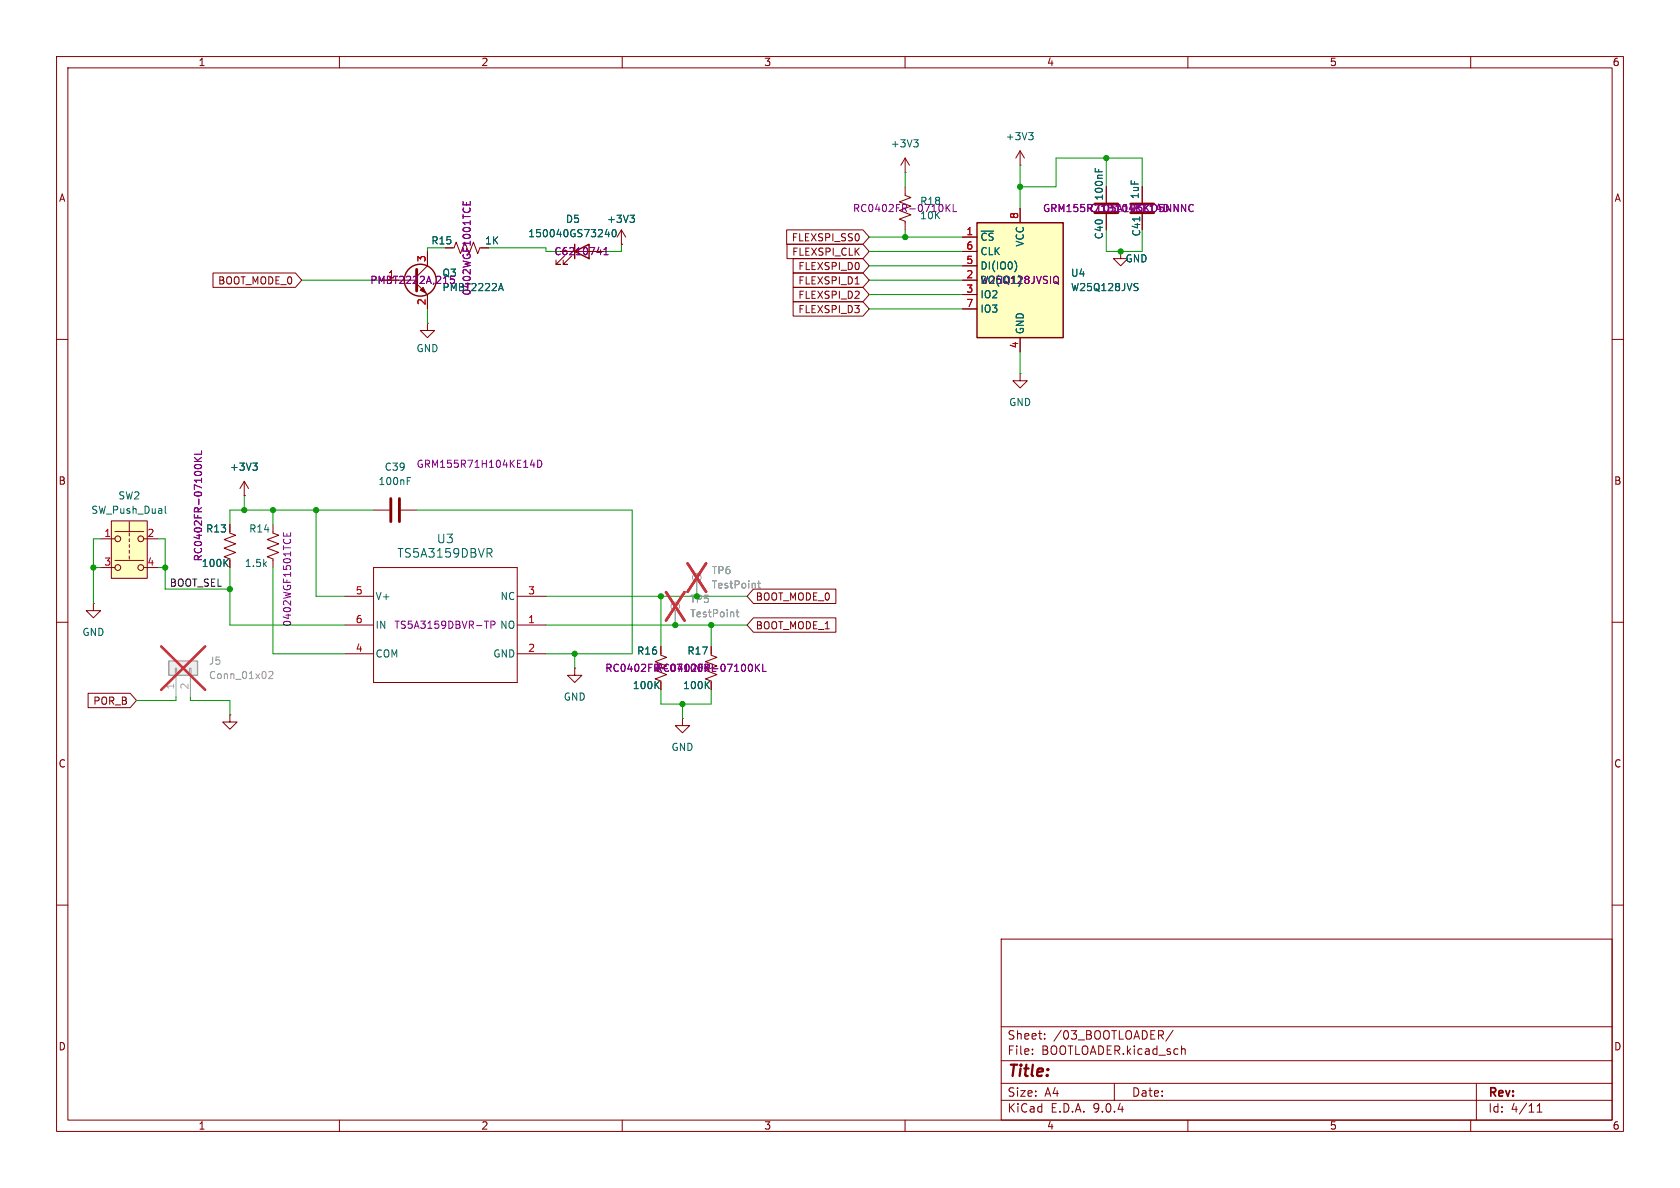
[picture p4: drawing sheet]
<svg xmlns="http://www.w3.org/2000/svg" width="297mm" height="210mm" viewBox="0 0 297 210" stroke-linecap="round" stroke-linejoin="round" font-family="sans-serif">
<g fill="none" stroke="#840000" stroke-width=".18">
<path d="M10 10h277v190h-277zM12 12h273v186h-273zM60 10v2M110 10v2M160 10v2M210 10v2M260 10v2M160 30.5h.1M160 33v1.5l1 .4-2 .8 1 .4M160 37.6l1 .4-2 .7 1 .4v1.5M160 27.9l-.7 1.3M160 27.9l.8 1.3"/>
<path d="M160 27.9v2.6M198.1 44.5v1.2h1.3l-1.3 1.3-1.3-1.3h1.3M198.1 44.5h.1M10 60h2M285 60h2M66 90.2h2.8M70.9 90.2h2.8M10 110h2M285 110h2M40.6 126.4v1.2h1.3l-1.3 1.3-1.2-1.3h1.2M40.6 126.4h.1M120.6 127v1.3h1.3l-1.3 1.2-1.2-1.2h1.2"/>
<path d="M120.6 127h.1M10 160h2M177 166h108v32h-108zM285 160h2M60 198v2M110 198v2M160 198v2M177 194.5h108M177 191.5h108M177 187.5h108M177 181.5h108M182.5 186.3v.1"/>
<path d="M182.5 185.5v.1M184.7 183.6v.1M184.7 182.8v.1M197 191.5v3M207.4 182.1l-1.3 2M209 185.5h.5v.9M210 198v2M260 198v2M261 191.5v6.5M271.7 196.6h.9M271.7 195.5l.5-.4v1.5"/>
</g>
<path d="M69.1 88.1v4.1M70.6 88.1v4.1" fill="none" stroke="#840000" stroke-width=".51"/>
<path d="M161.5 24.7h.8l-.4 .5M162.1 25.2l.2 .2v.3l-.2 .3M72 85h.4M72 84.4h.6" fill="none" stroke="#006464" stroke-width=".18"/>
<path d="M167.2 36.1v1.3M167.4 36.7l.6 .7M168 36.1l-.8 .8M168.5 36.1v1.3h.6M93.8 82.2h.8M94.4 81.8v.8M95.1 81.4a.64 .64 0 0 1 .7 .6 .64 .64 0 0 1-.7 .6z" fill="none" stroke="#840084" stroke-width=".18"/>
<path d="M19.7 92.1h6.3v10.1h-6.3z" fill="#ffffc2"/>
<g fill="none" stroke="#840000" stroke-width=".18">
<path d="M17.8 95.3h2.5M19.7 92.1h6.3v10.1h-6.3zM20.3 94h5.1M20.3 99.1h5.1M22.9 92.2v1.8M22.9 94.2v.5M22.9 95.3v.5M22.9 96.3v.5M22.9 97.3v.5M22.9 98.3v.5M25.4 95.3h2.5M16.5 106.7v1.3h1.3l-1.3 1.2-1.3-1.2h1.3"/>
<path d="M16.5 106.7h.1M17.8 100.3h2.5M25.4 100.3h2.5"/>
<circle cx="20.8" cy="95.3" r=".51"/>
<circle cx="24.9" cy="95.3" r=".51"/>
<circle cx="20.8" cy="100.3" r=".51"/>
<circle cx="24.9" cy="100.3" r=".51"/>
</g>
<path d="M29.2 89.5v1.1l.2 .1" fill="none" stroke="#006464" stroke-width=".18"/>
<path d="M172.7 39.4h15.3v20.3h-15.3z" fill="#ffffc2"/>
<g fill="none" stroke="#840000" stroke-width=".25">
<path d="M172.7 39.4h15.3v20.3h-15.3zM101.6 44.5l2.5-1.3v2.5zM101.6 43.2v2.5"/>
<circle cx="74.3" cy="49.5" r="2.82"/>
</g>
<g fill="none" stroke="#840000" stroke-width=".18">
<path d="M180.3 29.2h.1M180.3 26.7v2.5M180.3 36.8v2.6M180.3 26.7l-.7 1.2M180.3 26.7l.8 1.2M195.6 37.8v2.8M201.9 33v2.8M201.9 37.8v2.8M70.5 49.5h3.2M73.7 50.2l1.9 1.9v2.5M75.6 57.2v1.2h1.2l-1.2 1.3-1.3-1.3h1.3M75.6 57.2h.1"/>
<path d="M75.6 44.5v2.5l-1.9 1.9M78.7 43.8h1.6l.3-1 .8 2 .4-1M83.3 43.8l.4-1 .8 2 .3-1h1.6M99.8 45.2l-1.5 1.5h.8h-.8v-.7M101.1 45.2l-1.5 1.5h.7h-.7v-.7M104.1 44.5h2.6M109.9 43.2h.1M109.9 40.6l-.8 1.3M109.9 40.6l.7 1.3M109.9 40.6v2.6M170.2 41.9h2.5M170.2 44.5h2.5"/>
<path d="M170.2 47h2.5M170.2 49.5h2.5M170.2 52.1h2.5M170.2 54.6h2.5M180.3 59.7v2.5M180.3 66v1.3h1.3l-1.3 1.3-1.2-1.3h1.2M180.3 66h.1M40.6 92.7v1.5l1.1 .4-2.1 .8 2.1 .7-2.1 .8 2.1 .8-2.1 .7 1 .4v1.5M43.2 87.6h.1M43.2 85.1l-.8 1.3M43.2 85.1l.7 1.3M43.2 85.1v2.5"/>
<path d="M61 105.4h5M61 110.5h5M61 115.6h5M66 100.3h25.4v20.4h-25.4zM91.4 105.4h5.1M91.4 110.5h5.1M91.4 115.6h5.1M101.6 118.1v1.3h1.3l-1.3 1.3-1.3-1.3h1.3M101.6 118.1h.1M116.8 114.3v1.5l1.1 .4-2.1 .8 1 .3M116.8 118.9l1.1 .4-2.1 .7 1 .4v1.5M125.7 114.3v1.5l1 .4-2 .8 1 .3"/>
<path d="M125.7 118.9l1 .4-2 .7 1 .4v1.5"/>
</g>
<g fill="none" stroke="#006464" stroke-width=".18">
<path d="M111.4 38h.8l-.5 .5M111.9 38.5l.3 .3v.3l-.3 .2M181.9 23.4h.7l-.4 .5M182.4 23.9l.2 .3v.3l-.2 .2M193.6 29.8v.6M194.2 29.9v.5M201.5 38.4v.7M88.3 51h.6M88.6 50.1l.4 1.3M107.3 40.5l-.3 .9h.8M107.6 41v.9M108.3 40.7l.2-.1a.68 .68 0 0 1 .4 .6 .68 .68 0 0 1-.4 .7l-.2-.2-.1-.3z"/>
<path d="M179.4 46.2a1.49 1.49 0 0 1 0 1.8M200.7 50.1l.5 .1M201 50.8l.2 .2-.2 .4M39.8 99.4l.5 .7M40.3 98.9l-.7 .7M44.7 81.9h.8l-.4 .4M45.2 82.3l.3 .3v.3l-.3 .2M86.5 97.8l.5 .7M86.7 97l.3 .3-.1 .3-.2 .2M116 121l.5 .7M116.5 120.5l-.7 .7M124.9 121l.5 .7"/>
<path d="M125.4 120.5l-.7 .7"/>
</g>
<g fill="none" stroke="#840084" stroke-width=".18">
<path d="M81.9 35.6v.6h1.2v-.6M82.5 35.8v.4M210.9 36.3a.6 .6 0 0 0-.8 .4 .6 .6 0 0 0 .6 .7l.2-.1M80.3 49.6v.3M105.6 44.6h.7M106.8 45h.7M106.8 44.1l.3-.3v1.2M186.8 49.9l.4 .3M186.8 48.8l.1 .1a.81 .81 0 0 1-.1 1.2M35.6 79.7v.6h-1.2M34.4 81.6h1.2M34.4 80.9l.7 .7"/>
<path d="M34.5 82.2l.3-.1 .7 .1M35.6 80.9l-.7 .5M85.6 109.8h.8M86.8 110.5l.6-.1 .1-.2-.1-.3-.6-.1v1.3M132.9 117.5l.1 .4-.1 .7M133.6 117.4v1.3M133.7 118l.6 .7M134.3 117.4l-.7 .7M134.8 117.4v1.3h.6"/>
</g>
<path d="M193.5 36.1h4.1M193.5 37.6h4.1M199.9 36.1h4.1M199.9 37.6h4.1M73.7 47.6v3.8" fill="none" stroke="#840000" stroke-width=".51"/>
<path d="M74.3 51.3l.5-.5 .5 1z" fill="#840000" stroke="#840000" stroke-width=".18"/>
<g fill="none" stroke="#a1a1a1" stroke-width=".18">
<path d="M119.4 108v2.5M123.2 102.9v2.5"/>
<circle cx="119.4" cy="107.2" r=".76"/>
<circle cx="123.2" cy="102.1" r=".76"/>
</g>
<path d="M130.1 108.2h.5M130.3 107.8v1.1l.3 .1M133.9 103.1h.5M134.1 102.7v1.1l.3 .2" fill="none" stroke="#989898" stroke-width=".18"/>
<path d="M121.6 99.6l3.2 5M124.8 99.6l-3.2 5M117.7 104.7l3.3 5M121 104.7l-3.3 5" fill="none" stroke="#e12e31" stroke-width=".46"/>
<path d="M29.8 116.8h5.1v2.6h-5.1z" fill="#f0f0f0"/>
<path d="M29.8 116.8h5.1v2.6h-5.1z" fill="none" stroke="#a1a1a1" stroke-width=".25"/>
<path d="M31 118.1h.2v1.3h-.2zM31.1 119.4v3.8M33.5 118.1h.3v1.3h-.3zM33.7 119.4v3.8M119.4 108v2.5M123.2 102.9v2.5" fill="none" stroke="#a1a1a1" stroke-width=".18"/>
<path d="M47.5 118.8l.5-.1 .2 .4-.7 .9h.7M130.1 108.2h.5M130.3 107.8v1.1l.3 .1M133.9 103.1h.5M134.1 102.7v1.1l.3 .2" fill="none" stroke="#989898" stroke-width=".18"/>
<path d="M121.6 99.6l3.2 5M124.8 99.6l-3.2 5M28.5 114.3l7.8 7.6M36.3 114.3l-7.8 7.6M117.7 104.7l3.3 5M121 104.7l-3.3 5" fill="none" stroke="#e12e31" stroke-width=".46"/>
<g fill="none" stroke="#840000" stroke-width=".18">
<path d="M180.3 36.8v2.6M195.6 37.8v2.8M201.9 33v2.8M201.9 37.8v2.8M37.7 48.3h14.5l1.1 1.2-1.1 1.3h-14.5zM75.6 44.5v2.5M75.6 52.1v2.5M78.7 43.8h1.3M85.1 43.8h1.3M104.1 44.5h2.6M109.9 43.2h.1M139.1 40.6h13.5l1.1 1.3-1.1 1.3h-13.5z"/>
<path d="M139.1 43.2h13.5l1.1 1.3-1.1 1.2h-13.5zM140.2 48.3h12.4l1.1 1.2-1.1 1.3h-12.4zM140.2 50.8h12.4l1.1 1.3-1.1 1.2h-12.4zM140.2 53.3h12.4l1.1 1.3-1.1 1.3h-12.4zM140.2 45.7h12.4l1.1 1.3-1.1 1.3h-12.4zM151.2 50.2h.7M170.2 44.5h2.5M170.2 41.9h2.5M170.2 47h2.5M170.2 49.5h2.5M170.2 52.1h2.5M170.2 54.6h2.5"/>
<path d="M180.3 59.7v2.5M198.1 44.5h.1M40.6 92.7v1.3M40.6 99.1v1.2M43.2 87.6h.1M48.3 92.7v1.5l1 .4-2.1 .8 2.1 .7-2.1 .8 2.1 .8-2.1 .7 1.1 .4v1.5M116.8 114.3v1.3M125.7 114.3v1.3M133.2 104.1h14.6v2.6h-14.6l-1.1-1.3zM133.2 109.2h14.6v2.6h-14.6l-1.1-1.3zM15.6 122.6h7.4l1.1 1.2-1.1 1.3h-7.4zM116.8 120.7v1.2"/>
<path d="M125.7 120.7v1.2"/>
</g>
<g fill="none" stroke="#840084" stroke-width=".18">
<path d="M81.9 35.6v.6h1.2v-.6M82.5 35.8v.4M210.9 36.3a.6 .6 0 0 0-.8 .4 .6 .6 0 0 0 .6 .7l.2-.1M80.3 49.6v.3M105.6 44.6h.7M106.8 45h.7M106.8 44.1l.3-.3v1.2M186.8 49.9l.4 .3M186.8 48.8l.1 .1a.81 .81 0 0 1-.1 1.2M35.6 79.7v.6h-1.2M34.4 81.6h1.2M34.4 80.9l.7 .7"/>
<path d="M34.5 82.2l.3-.1 .7 .1M35.6 80.9l-.7 .5M50.1 94.2v.6h1.3v-.6M50.7 94.3v.5M132.9 117.5l.1 .4-.1 .7M133.6 117.4v1.3M133.7 118l.6 .7M134.3 117.4l-.7 .7M134.8 117.4v1.3h.6"/>
</g>
<g fill="none" stroke="#009600" stroke-width=".18">
<path d="M160 30.5v2.5M180.3 29.2v7.6M180.3 33h6.4v-5.1h15.2v5.1M195.6 27.9v5.1M53.3 49.5h14.6M75.6 54.6v2.6M78.7 43.8h-3.1v.7M86.4 43.8h10.1v.7h2.6M109.9 43.2v1.3h-3.2M153.7 44.5h16.5M153.7 41.9h16.5M153.7 49.5h16.5"/>
<path d="M153.7 54.6h16.5M153.7 52.1h16.5M153.7 47h16.5M160 40.6v1.3M195.6 40.6v3.9h6.3v-3.9M180.3 62.2v3.8M17.8 95.3h-1.3v11.4M27.9 95.3h1.3v8.8h11.4M43.2 87.6v2.6M48.3 90.2v2.5M55.9 90.2v15.2h5.1M66 90.2h-25.4v2.5"/>
<path d="M73.7 90.2h38.1v25.4h-15.3M16.5 100.3h1.3M27.9 100.3h1.3M40.6 100.3v10.2h20.4M48.3 100.3v15.3h12.7M96.5 105.4h35.6M96.5 110.5h35.6M101.6 115.6v2.5M116.8 105.4v8.9M125.7 110.5v3.8M31.1 123.2v.6h-7M33.7 123.2v.6h6.9v2.6"/>
<path d="M116.8 121.9v2.6h8.9v-2.6M120.6 124.5v2.5"/>
</g>
<g fill="none" stroke="#006464" stroke-width=".18">
<path d="M111.4 38h.8l-.5 .5M111.9 38.5l.3 .3v.3l-.3 .2M193.6 29.8v.6M194.2 29.9v.5M201.5 38.4v.7M88.3 51h.6M88.6 50.1l.4 1.3M107.3 40.5l-.3 .9h.8M107.6 41v.9M108.3 40.7l.2-.1a.68 .68 0 0 1 .4 .6 .68 .68 0 0 1-.4 .7l-.2-.2-.1-.3zM179.4 46.2a1.49 1.49 0 0 1 0 1.8M200.7 50.1l.5 .1"/>
<path d="M201 50.8l.2 .2-.2 .4M39.8 99.4l.5 .7M40.3 98.9l-.7 .7M44.7 81.9h.8l-.4 .4M45.2 82.3l.3 .3v.3l-.3 .2M116 121l.5 .7M116.5 120.5l-.7 .7M124.9 121l.5 .7M125.4 120.5l-.7 .7"/>
</g>
<g fill="#009600" stroke="#009600" stroke-width=".18">
<circle cx="119.4" cy="110.5" r=".46"/>
<circle cx="116.8" cy="105.4" r=".46"/>
<circle cx="101.6" cy="115.6" r=".46"/>
<circle cx="125.7" cy="110.5" r=".46"/>
<circle cx="55.9" cy="90.2" r=".46"/>
<circle cx="120.6" cy="124.5" r=".46"/>
<circle cx="195.6" cy="27.9" r=".46"/>
<circle cx="180.3" cy="33" r=".46"/>
<circle cx="198.1" cy="44.5" r=".46"/>
<circle cx="40.6" cy="104.1" r=".46"/>
<circle cx="16.5" cy="100.3" r=".46"/>
<circle cx="48.3" cy="90.2" r=".46"/>
<circle cx="43.2" cy="90.2" r=".46"/>
<circle cx="29.2" cy="100.3" r=".46"/>
<circle cx="160" cy="41.9" r=".46"/>
</g>
<text font-size="2.8" fill="#840000" x="178" y="190.9">Title:</text>
<g font-size="2.1" fill="#006464">
<text x="70.1" y="98.8">TS5A3159DBVR</text>
<text x="77.1" y="96.2">U3</text>
</g>
<g font-size="2.1" fill="#840000">
<text x="178" y="184">Sheet:</text>
<text x="186.2" y="184">/03_BOOTLOADER/</text>
<text x="178" y="186.7">File:</text>
<text x="184.1" y="186.7">BOOTLOADER.kicad_sch</text>
<text x="178" y="196.9">KiCad</text>
<text x="178" y="194.1">Size:</text>
<text x="184.7" y="194.1">A4</text>
<text x="185.7" y="196.9">E.D.A.</text>
<text x="193.3" y="196.9">9.0.4</text>
<text x="200" y="194.1">Date:</text>
<text x="263" y="194.3">Rev:</text>
<text x="263" y="196.9">Id:</text>
<text x="267.1" y="196.9">4/11</text>
</g>
<g font-size="1.8" fill="#840000">
<text x="35" y="11.9">1</text>
<text x="85" y="11.9">2</text>
<text x="135" y="11.9">3</text>
<text x="185" y="11.9">4</text>
<text x="235" y="11.9">5</text>
<text x="285" y="11.9">6</text>
<text x="10.3" y="35.9">A</text>
<text x="195.2" y="35.6" transform="rotate(-90 195.2 35.6)">100nF</text>
<text x="285.3" y="35.9">A</text>
<text x="97.9" y="45.3">C6210741</text>
<text x="139.9" y="42.9">FLEXSPI_SS0</text>
<text x="139.9" y="45.4">FLEXSPI_CLK</text>
<text x="141" y="47.9">FLEXSPI_D0</text>
<text x="38.5" y="50.5">BOOT_MODE_0</text>
<text x="65.4" y="50.4">PMBT2222A,215</text>
<text x="141" y="50.5">FLEXSPI_D1</text>
<text x="141" y="53">FLEXSPI_D2</text>
<text x="141" y="55.6">FLEXSPI_D3</text>
<text x="10.3" y="85.9">B</text>
<text x="285.3" y="85.9">B</text>
<text x="133.5" y="106.4">BOOT_MODE_0</text>
<text x="133.5" y="111.4">BOOT_MODE_1</text>
<text x="16.4" y="124.8">POR_B</text>
<text x="10.3" y="135.9">C</text>
<text x="285.3" y="135.9">C</text>
<text x="10.3" y="185.9">D</text>
<text x="285.3" y="185.9">D</text>
<text x="35" y="199.9">1</text>
<text x="85" y="199.9">2</text>
<text x="135" y="199.9">3</text>
<text x="185" y="199.9">4</text>
<text x="235" y="199.9">5</text>
<text x="285" y="199.9">6</text>
</g>
<g font-size="1.8" fill="#006464">
<text x="157.4" y="26.3">+3V3</text>
<text x="177.7" y="25">+3V3</text>
<text x="201.5" y="35.3" transform="rotate(-90 201.5 35.3)">1uF</text>
<text x="99.9" y="39.6">D5</text>
<text x="107.2" y="39.6">+3V3</text>
<text x="201.8" y="41.9" transform="rotate(-90 201.8 41.9)">C41</text>
<text x="76.2" y="43.4">R15</text>
<text x="85.7" y="43.4">1K</text>
<text x="93.3" y="42.1">150040GS73240</text>
<text x="173.2" y="42.8">~{CS}</text>
<text x="173.2" y="45.3">CLK</text>
<text x="173.2" y="47.9">DI(IO0)</text>
<text x="181.2" y="43.7" transform="rotate(-90 181.2 43.7)">VCC</text>
<text x="195.2" y="42.4" transform="rotate(-90 195.2 42.4)">C40</text>
<text x="198.9" y="46.6">GND</text>
<text x="173.2" y="50.4">W25Q128JVSIQ</text>
<text x="173.2" y="50.4">DO(IO1)</text>
<text x="173.2" y="52.9">IO2</text>
<text x="189.2" y="51.7">W25Q128JVS</text>
<text x="189.2" y="49.1">U4</text>
<text x="173.2" y="55.5">IO3</text>
<text x="181.2" y="59.2" transform="rotate(-90 181.2 59.2)">GND</text>
<text x="73.5" y="62.5">GND</text>
<text x="178.3" y="72">GND</text>
<text x="40.5" y="83.4">+3V3</text>
<text x="67.9" y="83.4">C39</text>
<text x="20.8" y="88.5">SW2</text>
<text x="66.8" y="86">100nF</text>
<text x="16" y="91">SW_Push_Dual</text>
<text x="36.3" y="94.3">R13</text>
<text x="44" y="94.3">R14</text>
<text x="35.6" y="100.4">100K</text>
<text x="43.2" y="100.4">1.5k</text>
<text x="66.3" y="106.3">V+</text>
<text x="88.4" y="106.3">NC</text>
<text x="14.5" y="112.6">GND</text>
<text x="66.3" y="111.4">IN</text>
<text x="88.3" y="111.4">NO</text>
<text x="66.3" y="116.4">COM</text>
<text x="87.1" y="116.4">GND</text>
<text x="112.5" y="115.9">R16</text>
<text x="121.4" y="115.9">R17</text>
<text x="99.6" y="124.1">GND</text>
<text x="111.8" y="122">100K</text>
<text x="120.7" y="122">100K</text>
<text x="118.6" y="132.9">GND</text>
</g>
<g font-size="1.8" fill="#840084">
<text x="150.7" y="37.7">RC0402FR-0710KL</text>
<text x="162.6" y="36.4">R18</text>
<text x="162.6" y="39">10K</text>
<text x="184.3" y="37.7">GRM155R71H104KE14D</text>
<text x="192.6" y="37.7">CL05A105KO5NNNC</text>
<text x="78.1" y="49.1">Q3</text>
<text x="78.1" y="51.7">PMBT2222A</text>
<text x="83.4" y="52.4" transform="rotate(-90 83.4 52.4)">0402WGF1001TCE</text>
<text x="73.5" y="82.9">GRM155R71H104KE14D</text>
<text x="35.9" y="99.3" transform="rotate(-90 35.9 99.3)">RC0402FR-07100KL</text>
<text x="51.7" y="110.9" transform="rotate(-90 51.7 110.9)">0402WGF1501TCE</text>
<text x="69.6" y="111.4">TS5A3159DBVR-TP</text>
<text x="106.9" y="119">RC0402FR-07100KL</text>
<text x="115.8" y="119">RC0402FR-07100KL</text>
</g>
<g font-size="1.8" fill="#a90000">
<text x="170.7" y="41.7">1</text>
<text x="180.1" y="38.8" transform="rotate(-90 180.1 38.8)">8</text>
<text x="75.3" y="46.4" transform="rotate(-90 75.3 46.4)">3</text>
<text x="170.7" y="44.2">6</text>
<text x="170.7" y="46.7">5</text>
<text x="68.5" y="49.3">1</text>
<text x="170.7" y="49.3">2</text>
<text x="170.7" y="51.8">3</text>
<text x="75.3" y="54" transform="rotate(-90 75.3 54)">2</text>
<text x="170.7" y="54.4">7</text>
<text x="180.1" y="61.7" transform="rotate(-90 180.1 61.7)">4</text>
<text x="18.3" y="95">1</text>
<text x="26" y="95">2</text>
<text x="18.3" y="100.1">3</text>
<text x="26" y="100.1">4</text>
<text x="62.8" y="105.2">5</text>
<text x="93.3" y="105.2">3</text>
<text x="62.8" y="110.2">6</text>
<text x="93.3" y="110.2">1</text>
<text x="62.8" y="115.3">4</text>
<text x="93.3" y="115.3">2</text>
</g>
<g font-size="1.8" fill="#989898">
<text x="125.7" y="101.7">TP6</text>
<text x="125.7" y="104.2">TestPoint</text>
<text x="121.9" y="109.3">TestPoint</text>
<text x="36.8" y="117.7">J5</text>
<text x="36.8" y="120.2">Conn_01x02</text>
</g>
<text font-size="1.8" fill="#0f0f0f" x="29.9" y="103.8">BOOT_SEL</text>
<text font-size="1.8" fill="#009600" x="121.9" y="106.8">TP5</text>
<g font-size="1.8" fill="#aaa">
<text x="30.9" y="122" transform="rotate(-90 30.9 122)">1</text>
<text x="33.4" y="122" transform="rotate(-90 33.4 122)">2</text>
</g>
</svg>
